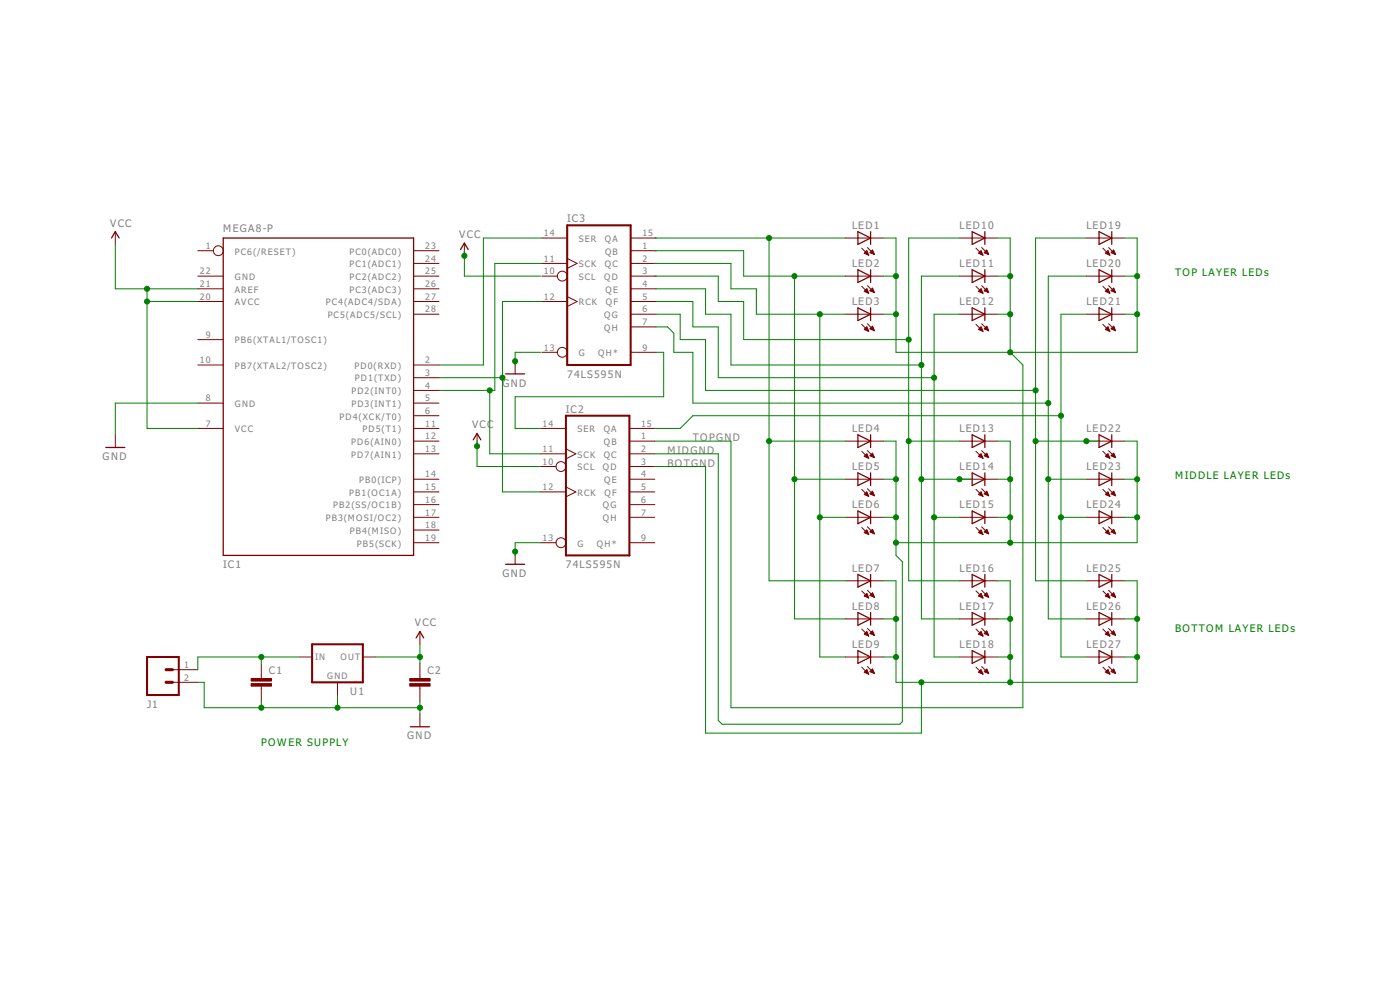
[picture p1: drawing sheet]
<svg xmlns="http://www.w3.org/2000/svg" width="420mm" height="297mm" viewBox="0 0 420 297" stroke-linecap="round" stroke-linejoin="round" font-family="sans-serif">
<g fill="none" stroke="#800000" stroke-width=".38">
<path d="M33.5 71.4l1.1-1.9 1.2 1.9M67 71.4h57.1v95.2h-57.1zM138.2 74.8l1.2-1.9 1.1 1.9M257.5 69.5l3.8 1.9-3.8 1.9zM261.3 69.5v3.8M291.8 69.5l3.8 1.9-3.8 1.9zM295.6 69.5v3.8M329.8 69.5l3.9 1.9-3.9 1.9zM333.7 69.5v3.8M257.5 80.9l3.8 1.9-3.8 2zM257.5 92.4l3.8 1.9-3.8 1.9zM261.3 80.9v3.9"/>
<path d="M261.3 92.4v3.8M291.8 80.9l3.8 1.9-3.8 2zM291.8 92.4l3.8 1.9-3.8 1.9zM295.6 80.9v3.9M295.6 92.4v3.8M329.8 80.9l3.9 1.9-3.9 2zM329.8 92.4l3.9 1.9-3.9 1.9zM333.7 80.9v3.9M333.7 92.4v3.8M151.7 112.2h5.8M31.7 134.3h5.8M142 132l1.2-1.9 1.1 1.9"/>
<path d="M257.5 130.5l3.8 1.9-3.8 1.9zM261.3 130.5v3.8M291.8 130.5l3.8 1.9-3.8 1.9zM295.6 130.5v3.8M329.8 130.5l3.9 1.9-3.9 1.9zM333.7 130.5v3.8M257.5 141.9l3.8 1.9-3.8 1.9zM257.5 153.3l3.8 1.9-3.8 1.9zM261.3 141.9v3.8M261.3 153.3v3.8M291.8 141.9l3.8 1.9-3.8 1.9zM291.8 153.3l3.8 1.9-3.8 1.9z"/>
<path d="M295.6 141.9v3.8M295.6 153.3v3.8M329.8 141.9l3.9 1.9-3.9 1.9zM329.8 153.3l3.9 1.9-3.9 1.9zM333.7 141.9v3.8M333.7 153.3v3.8M151.7 169.3h5.8M257.5 172.4l3.8 1.9-3.8 1.9zM261.3 172.4v3.8M291.8 172.4l3.8 1.9-3.8 1.9zM295.6 172.4v3.8M329.8 172.4l3.9 1.9-3.9 1.9z"/>
<path d="M333.7 172.4v3.8M124.9 191.4l1.1-1.9 1.2 1.9M257.5 183.8l3.8 1.9-3.8 1.9zM257.5 195.2l3.8 1.9-3.8 1.9zM261.3 183.8v3.8M261.3 195.2v3.8M291.8 183.8l3.8 1.9-3.8 1.9zM291.8 195.2l3.8 1.9-3.8 1.9zM295.6 183.8v3.8M295.6 195.2v3.8M329.8 183.8l3.9 1.9-3.9 1.9zM329.8 195.2l3.9 1.9-3.9 1.9z"/>
<path d="M333.7 183.8v3.8M333.7 195.2v3.8M123.2 218.1h5.7"/>
</g>
<g fill="none" stroke="#800000" stroke-width=".3">
<path d="M34.6 69.5v3.8M59.4 75.2h4.6M124.1 79h7.6M124.1 75.2h7.6M139.4 72.9v3.9M162.6 79h7.6M162.6 71.4h7.6M170.2 77.6l3 1.4-3 1.5M189.3 79h7.6M189.3 75.2h7.6M189.3 71.4h7.6M253.7 71.4h11.4"/>
<path d="M258.6 74.5l2.1 2.1M259.5 76.1h1M259.5 75.9h.9M259.7 75.6h.6M259.9 75.5h.3M260 76.2h.6M260.1 75.3h.1M260.1 75.2l-.7 .8 1.3 .6M260.1 75.2l.6 1.4M260.3 74.3l2.1 2.1M260.4 76.4h.2M261.2 75.9h1"/>
<path d="M261.2 75.6h.9M261.4 75.5h.6M261.6 75.3h.3M261.7 76.1h.6M261.8 75.1h.1M261.9 75l-.8 .8 1.3 .6M261.9 75l.5 1.4M262.1 76.2h.3M288 71.4h11.4M292.9 74.5l2.1 2.1M293.8 76.1h1M293.8 75.9h.9"/>
<path d="M294 75.6h.6M294.2 75.5h.3M294.3 76.2h.6M294.4 75.3h.1M294.4 75.2l-.7 .8 1.3 .6M294.4 75.2l.6 1.4M294.6 74.3l2.1 2.1M294.7 76.4h.2M295.5 75.9h1M295.5 75.6h.9M295.7 75.5h.6M295.9 75.3h.3"/>
<path d="M296 76.1h.6M296.1 75.1h.1M296.1 75l-.7 .8 1.3 .6M296.1 75l.6 1.4M296.4 76.2h.3M326 71.4h11.5M331 74.5l2.1 2.1M331.9 76.1h1M331.9 75.9h.9M332.1 75.6h.6M332.3 75.5h.3M332.3 76.2h.7"/>
<path d="M332.5 75.3h.1M332.5 75.2l-.8 .8 1.4 .6M332.5 75.2l.6 1.4M332.7 74.3l2.1 2.1M332.8 76.4h.2M333.6 75.9h1M333.6 75.6h.9M333.8 75.5h.6M334 75.3h.3M334.1 76.1h.6M334.2 75.1h.1M334.2 75l-.7 .8 1.3 .6"/>
<path d="M334.2 75l.6 1.4M334.5 76.2h.3M59.4 82.8h7.6M59.4 86.7h7.6M59.4 90.5h7.6M124.1 82.8h7.6M124.1 86.7h7.6M124.1 90.5h7.6M124.1 94.3h7.6M162.6 82.8h4.7M162.6 90.5h7.6M170.2 89l3 1.5-3 1.4"/>
<path d="M189.3 82.8h7.6M189.3 86.7h7.6M189.3 90.5h7.6M189.3 94.3h7.6M189.3 98.1h7.6M253.7 82.8h11.4M253.7 94.3h11.4M258.6 85.9l2.1 2.1M258.6 97.3l2.1 2.1M259.4 98.9h1.1M259.5 87.5h1M259.5 87.3h.9"/>
<path d="M259.5 98.7h.9M259.7 87.1h.6M259.7 98.5h.6M259.9 86.9h.3M259.9 99.1h.7M259.9 87.7h.7M259.9 98.3h.3M260.1 86.7h.1M260.1 98.1h.1M260.1 86.7l-.7 .7 1.3 .6M260.1 86.7l.6 1.3M260.1 98.1l-.7 .7 1.3 .6"/>
<path d="M260.1 98.1l.6 1.3M260.3 85.7l2.1 2.1M260.3 97.1l2.1 2.1M260.4 99.3h.2M260.4 87.9h.2M261.1 87.2l.8-.7 .5 1.3zM261.2 98.7h1M261.2 87.3h1M261.2 87.1h.9M261.3 98.5h.8M261.4 86.9h.6M261.5 98.3h.5"/>
<path d="M261.6 98.9h.7M261.6 86.7h.3M261.6 98.1h.3M261.6 87.5h.7M261.8 86.5h.1M261.9 97.9l-.8 .8 1.3 .5M261.9 97.9l.5 1.3M261.9 97.9h.1M262.1 99.1h.3M262.1 87.7h.3M288 82.8h11.4M288 94.3h11.4"/>
<path d="M292.9 85.9l2.1 2.1M292.9 97.3l2.1 2.1M293.7 98.9h1.1M293.8 87.5h1M293.8 87.3h.9M293.8 98.7h.9M294 87.1h.6M294 98.5h.6M294.2 86.9h.3M294.2 99.1h.7M294.2 87.7h.7M294.2 98.3h.3"/>
<path d="M294.4 86.7h.1M294.4 98.1h.1M294.4 86.7l-.7 .7 1.3 .6M294.4 86.7l.6 1.3M294.4 98.1l-.7 .7 1.3 .6M294.4 98.1l.6 1.3M294.6 85.7l2.1 2.1M294.6 97.1l2.1 2.1M294.7 99.3h.2M294.7 87.9h.2M295.4 87.2l.7-.7 .6 1.3zM295.4 98.7l1.3 .5"/>
<path d="M295.4 98.7h1.1M295.5 87.3h1M295.5 87.1h.9M295.6 98.5h.8M295.7 86.9h.6M295.7 98.3h.6M295.9 98.9h.6M295.9 86.7h.3M295.9 98.1h.3M295.9 87.5h.7M296.1 86.5h.1M296.1 97.9h.1"/>
<path d="M296.1 97.9l-.7 .8M296.1 97.9l.6 1.3M296.4 99.1h.2M296.4 87.7h.3M326 82.8h11.5M326 94.3h11.5M331 85.9l2.1 2.1M331 97.3l2.1 2.1M331.8 98.9h1M331.9 87.5h1M331.9 87.3h.9M331.9 98.7h.9"/>
<path d="M332.1 87.1h.6M332.1 98.5h.6M332.3 86.9h.3M332.3 99.1h.6M332.3 87.7h.7M332.3 98.3h.3M332.5 86.7h.1M332.5 98.1h.1M332.5 86.7l-.8 .7 1.4 .6M332.5 86.7l.6 1.3M332.5 98.1l-.8 .7 1.4 .6M332.5 98.1l.6 1.3"/>
<path d="M332.7 85.7l2.1 2.1M332.7 97.1l2.1 2.1M332.7 99.3h.3M332.8 87.9h.2M333.5 98.7h1.1M333.6 87.3h1M333.6 87.1h.9M333.6 98.5h.9M333.8 86.9h.6M333.8 98.3h.6M334 98.9h.6M334 86.7h.3"/>
<path d="M334 87.5h.7M334 98.1h.3M334.2 86.5h.1M334.2 97.9h.1M334.2 86.5l.6 1.3-1.3-.6zM334.2 97.9l-.7 .8 1.3 .5M334.2 97.9l.6 1.3M334.5 99.1h.2M334.5 87.7h.3M59.4 109.5h7.6M59.4 101.9h7.6M124.1 109.5h7.6"/>
<path d="M124.1 117.1h7.6M124.1 113.3h7.6M154.6 108.4v3.8M162.6 105.7h4.7M189.3 105.7h7.6M34.6 130.5v3.8M59.4 120.9h7.6M59.4 128.5h7.6M124.1 120.9h7.6M124.1 128.5h7.6M124.1 136.2h7.6M124.1 132.4h7.6"/>
<path d="M124.1 124.7h7.6M143.2 130.1v3.8M162.2 128.5h7.6M162.2 136.2h7.6M162.2 140h4.7M169.8 134.7l3 1.5-3 1.5M188.9 128.5h7.6M188.9 136.2h7.6M188.9 132.4h7.6M188.9 140h7.6M253.7 132.4h11.4M258.6 135.4l2.1 2.1"/>
<path d="M259.4 136.9l.7-.7 .6 1.3zM259.4 136.9h1M259.7 137.1h.8M259.7 136.7h.6M259.8 136.5h.5M260 136.3h.2M260.1 137.2h.5M260.3 135.2l2.1 2.1M260.6 137.5h.1M261.1 136.7l.8-.7 .5 1.3zM261.2 136.7h.9M261.3 136.9h.9"/>
<path d="M261.4 136.5h.6M261.6 136.3h.4M261.7 136.1h.2M261.8 137.1h.5M262.3 137.2h.1M288 132.4h11.4M292.9 135.4l2.1 2.1M293.7 136.9l.7-.7 .6 1.3zM293.7 136.9h1M293.9 136.7h.7M293.9 137.1h.9M294.1 136.5h.4"/>
<path d="M294.3 136.3h.1M294.4 137.2h.5M294.6 135.2l2.1 2.1M294.9 137.5h.1M295.4 136.7l.7-.7 .6 1.3zM295.4 136.7h1M295.6 136.9h.9M295.7 136.5h.6M295.8 136.3h.4M296 136.1h.2M296.1 137.1h.5M296.6 137.2h.1"/>
<path d="M326 132.4h11.5M331 135.4l2.1 2.1M331.7 136.9l.8-.7 .6 1.3zM331.8 136.9h1M332 136.7h.7M332 137.1h.9M332.2 136.5h.4M332.4 136.3h.1M332.5 137.2h.5M332.7 135.2l2.1 2.1M333 137.5h.1M333.5 136.7l.7-.7 .6 1.3z"/>
<path d="M333.5 136.7h1M333.7 136.9h.9M333.8 136.5h.6M333.9 136.3h.4M334.1 136.1h.2M334.2 137.1h.5M334.6 137.2h.2M124.1 159h7.6M124.1 155.2h7.6M124.1 151.4h7.6M124.1 147.6h7.6M124.1 143.8h7.6"/>
<path d="M162.2 147.6h7.6M169.8 146.1l3 1.5-3 1.5M188.9 155.2h7.6M188.9 151.4h7.6M188.9 147.6h7.6M188.9 143.8h7.6M253.7 155.2h11.4M253.7 143.8h11.4M258.6 146.8l2.1 2.1M258.6 158.3l2.1 2.1M259.4 148.4l.7-.8 .6 1.3zM259.5 148.3h.9"/>
<path d="M259.5 159.7h.9M259.6 159.9h.9M259.6 148.5h.9M259.7 148.1h.6M259.7 159.5h.6M259.8 147.9h.4M259.9 159.3h.3M260.1 159.1h.1M260.1 147.7h.1M260.1 148.7h.5M260.1 159l-.7 .8 1.3 .6M260.1 159l.6 1.4"/>
<path d="M260.3 146.6l2.1 2.1M260.3 158.1l2.1 2.1M260.5 148.9h.2M261.1 159.6l.8-.8 .5 1.4zM261.1 148.2l.8-.8 .5 1.3zM261.2 148.1h.9M261.2 159.5h.9M261.3 159.7h.9M261.3 148.3h.9M261.4 147.9h.6M261.4 159.3h.6M261.6 159.1h.4"/>
<path d="M261.6 147.7h.4M261.7 159.9h.6M261.8 147.5h.1M261.8 148.5h.5M261.8 158.9h.1M262.2 148.7h.2M288 155.2h11.4M288 143.8h11.4M292.9 146.8l2.1 2.1M292.9 158.3l2.1 2.1M293.7 148.4l.7-.8 .6 1.3zM293.8 148.3h.9"/>
<path d="M293.8 159.7h.9M293.9 159.9h.9M293.9 148.5h.9M293.9 148.1h.7M294 159.5h.6M294.1 147.9h.4M294.2 159.3h.3M294.3 159.1h.1M294.3 147.7h.1M294.4 148.7h.5M294.4 159l.6 1.4-1.3-.6zM294.6 146.6l2.1 2.1"/>
<path d="M294.6 158.1l2.1 2.1M294.8 148.9h.2M295.4 148.2l.7-.8 .6 1.3zM295.4 159.6l.7-.8 .6 1.4zM295.5 148.1h.9M295.5 159.5h.9M295.6 159.7h.9M295.6 148.3h.9M295.7 147.9h.6M295.7 159.3h.6M295.9 159.1h.3M295.9 147.7h.3"/>
<path d="M296 159.9h.6M296.1 148.5h.5M296.1 147.5h.1M296.1 158.9h.1M296.5 148.7h.2M326 155.2h11.5M326 143.8h11.5M331 146.8l2.1 2.1M331 158.3l2.1 2.1M331.7 148.4l.8-.8 .6 1.3zM331.9 148.3h.9M331.9 159.7h.9"/>
<path d="M332 159.9h.9M332 148.5h.9M332 148.1h.7M332 159.5h.7M332.2 147.9h.4M332.3 159.3h.3M332.4 147.7h.1M332.4 159.1h.1M332.5 148.7h.5M332.5 159l-.8 .8 1.4 .6M332.5 159l.6 1.4M332.7 146.6l2.1 2.1"/>
<path d="M332.7 158.1l2.1 2.1M332.9 148.9h.2M333.5 148.2l.7-.8 .6 1.3zM333.5 159.6l.7-.8 .6 1.4zM333.6 148.1h.9M333.6 159.5h.9M333.7 159.7h.9M333.7 148.3h.9M333.8 147.9h.6M333.8 159.3h.6M333.9 147.7h.4M334 159.1h.3"/>
<path d="M334.1 159.9h.6M334.2 148.5h.5M334.2 147.5h.1M334.2 158.9h.1M334.6 148.7h.2M124.1 162.8h7.6M154.6 165.5v3.8M162.2 162.8h4.7M188.9 162.8h7.6M253.7 174.3h11.4M258.6 177.3l2.1 2.1M259.4 178.8h1"/>
<path d="M259.6 178.6h.7M259.7 179h.8M259.8 178.4h.5M260 178.2h.2M260.1 160.1h.5M260.1 178.1l.6 1.3-1.3-.6zM260.2 179.2h.4M260.3 177.1l2.1 2.1M260.5 160.3h.2M260.6 179.4h.1M261.1 178.6l.8-.7 .5 1.3zM261.2 178.6h.9"/>
<path d="M261.3 178.4h.8M261.4 178.8h.8M261.5 178.2h.5M261.7 178h.2M261.9 179h.4M262.2 160.1h.2M262.3 179.2h.1M288 174.3h11.4M292.9 177.3l2.1 2.1M293.7 178.8h1M293.9 178.6h.7M294 179h.8"/>
<path d="M294.1 178.4h.5M294.3 178.2h.2M294.3 160.1h.6M294.4 178.1l.6 1.3-1.3-.6zM294.4 179.2h.5M294.6 177.1l2.1 2.1M294.8 160.3h.2M294.9 179.4h.1M295.4 178.6l.7-.7 .6 1.3zM295.4 178.6h1M295.6 178.4h.8M295.7 178.8h.8"/>
<path d="M295.8 178.2h.5M296 178h.2M296.1 179h.5M296.5 160.1h.2M296.6 179.2h.1M326 174.3h11.5M331 177.3l2.1 2.1M331.7 178.8l.8-.7 .6 1.3zM331.8 178.8h1M332 178.6h.7M332.1 179h.8M332.2 178.4h.5"/>
<path d="M332.4 178.2h.2M332.4 160.1h.6M332.5 179.2h.5M332.7 177.1l2.1 2.1M332.9 160.3h.2M333 179.4h.1M333.5 178.6l.7-.7 .6 1.3zM333.5 178.6h1M333.7 178.4h.7M333.8 178.8h.8M333.9 178.2h.4M334.1 178h.2"/>
<path d="M334.2 179h.5M334.6 160.1h.2M334.7 179.2h.1M78.4 199v4.6M89.9 197.1h3.8M108.9 197.1h3.8M126 189.5v3.8M126 199v4.6M253.7 197.1h11.4M253.7 185.7h11.4M258.6 188.7l2.1 2.1M259.4 190.2h1"/>
<path d="M259.6 190h.7M259.7 190.4h.8M259.8 189.8h.5M260 189.6h.2M260.1 190.6h.5M260.1 189.5l.6 1.3-1.3-.5zM260.3 188.6l2.1 2M260.3 200l2.1 2.1M260.6 190.8h.1M261.1 190.1l.8-.8 .5 1.3zM261.2 190h.9M261.4 190.2h.8"/>
<path d="M261.4 189.8h.7M261.6 189.6h.4M261.7 189.4h.2M261.8 190.4h.5M262.3 190.6h.1M288 197.1h11.4M288 185.7h11.4M292.9 188.7l2.1 2.1M293.7 190.2h1M293.9 190h.7M293.9 190.4h.9M294.1 189.8h.5"/>
<path d="M294.3 189.6h.2M294.4 190.6h.5M294.4 189.5l.6 1.3-1.3-.5zM294.6 188.6l2.1 2M294.6 200l2.1 2.1M294.9 190.8h.1M295.4 190.1l.7-.8 .6 1.3zM295.4 190h1M295.6 189.8h.7M295.7 190.2h.8M295.8 189.6h.4M296 189.4h.2"/>
<path d="M296.1 190.4h.5M296.6 190.6h.1M326 197.1h11.5M326 185.7h11.5M331 188.7l2.1 2.1M331.7 190.3l.8-.8 .6 1.3zM331.8 190.2h1M332 190h.7M332 190.4h.9M332.2 189.8h.4M332.4 189.6h.1M332.5 190.6h.5"/>
<path d="M332.7 188.6l2.1 2M332.7 200l2.1 2.1M333 190.8h.1M333.5 190.1l.7-.8 .6 1.3zM333.5 190h1M333.7 189.8h.7M333.8 190.2h.8M333.9 189.6h.4M334.1 189.4h.2M334.2 190.4h.5M334.7 190.6h.1M51.8 200.9h7.6"/>
<path d="M51.8 204.7h7.6M78.4 205.9v4.5M101.3 204.7v3.8M126 205.9v4.5M126 214.2v3.9M258.6 200.2l2.1 2.1M259.5 201.6h.9M259.6 201.8h.9M259.7 201.4h.6M259.8 201.2h.4M260.1 201h.1M260.1 202h.5"/>
<path d="M260.1 200.9l.6 1.4-1.3-.6zM260.6 202.2h.1M261.2 201.4h.9M261.3 201.6h.9M261.4 201.2h.6M261.6 201h.4M261.8 200.8h.1M261.8 201.8h.5M261.9 200.7l-.8 .8 1.3 .6M261.9 200.7l.5 1.4M262.3 202h.1M292.9 200.2l2.1 2.1"/>
<path d="M293.7 201.6h1M293.9 201.8h.9M293.9 201.4h.7M294.1 201.2h.4M294.3 201h.1M294.4 202h.5M294.4 200.9l.6 1.4-1.3-.6zM294.8 202.2h.2M295.5 201.4h.9M295.6 201.6h.9M295.7 201.2h.6M295.8 201h.4"/>
<path d="M296.1 200.8h.1M296.1 201.8h.5M296.1 200.7l-.7 .8 1.3 .6M296.1 200.7l.6 1.4M296.5 202h.2M331 200.2l2.1 2.1M331.7 201.7l.8-.8 .6 1.4zM331.8 201.6h1M332 201.8h.9M332 201.4h.7M332.2 201.2h.4M332.4 201h.1"/>
<path d="M332.5 202h.5M332.9 202.2h.2M333.6 201.4h.9M333.7 201.6h.9M333.8 201.2h.6M333.9 201h.4M334.1 200.8h.2M334.2 201.8h.5M334.2 200.7l-.7 .8 1.3 .6M334.2 200.7l.6 1.4M334.6 202h.2"/>
<circle cx="65.5" cy="75.2" r="1.48"/>
<circle cx="168.7" cy="82.8" r="1.48"/>
<circle cx="168.7" cy="105.7" r="1.48"/>
<circle cx="168.4" cy="140" r="1.48"/>
<circle cx="168.4" cy="162.8" r="1.48"/>
</g>
<path d="M170.2 67.6h19.1v41.9h-19.1zM169.8 124.7h19.1v41.9h-19.1zM44.1 197.1h9.6v11.4h-9.6zM93.7 193.3h15.2v11.4h-15.2z" fill="none" stroke="#800000" stroke-width=".61"/>
<path d="M49.8 204.7h2M49.8 200.9h2" fill="none" stroke="#800000" stroke-width=".93"/>
<g fill="#800000" stroke="#800000" stroke-width=".3">
<path d="M123 205.1h6.1v.8h-6.1z"/>
<path d="M123 203.6h6.1v.7h-6.1z"/>
<path d="M75.4 205.1h6.1v.8h-6.1z"/>
<path d="M75.4 203.6h6.1v.7h-6.1z"/>
</g>
<g fill="none" stroke="#008000" stroke-width=".3">
<path d="M34.6 73.3v13.4h24.8M139.4 75.2v7.6h22.8M162.6 71.4h-17.5v38.1h-13.4M162.6 79h-14.1v38.1h-16.8M196.5 79h22.9v7.7h7.6v7.6h26.7M196.5 75.2h26.7v7.6h30.5M196.5 71.4h57.2M230.8 71.4v102.9h22.9M265.1 71.4h3.8v34.3h72.4v-34.3h-3.8M288 71.4h-15.3v102.9h15.3M299.4 71.4h3.8v34.3l3.8 3.8v102.8h-87.6v-79.9h-22.9M326 71.4h-15.2v102.9h15.2"/>
<path d="M44.1 86.7v41.8h15.3M44.1 90.5h15.3M162.6 90.5h-11.8v57.1h11.4M196.5 82.8h19.1v7.7h7.6v11.4h49.5M196.9 86.7h14.9v7.6h7.6v15.2h57.1M196.9 90.5h11v7.6h7.7v15.2h64.7M196.9 98.1h3.4l1.9 1.9v5.7h5.7v15.2h106.7M196.9 94.3h7.2v7.6h7.7v15.2h99M238.4 82.8v102.9h15.3M246 94.3v102.8h7.7M265.1 82.8h3.8M265.1 94.3h3.8"/>
<path d="M288 94.3h-7.7v102.8h7.7M288 82.8h-11.5v102.9h11.5M299.4 82.8h3.8M299.4 94.3h3.8M326 94.3h-7.6v102.8h7.6M326 82.8h-11.4v102.9h11.4M337.5 82.8h3.8M337.5 94.3h3.8M131.7 113.3h19.1M147 117.1v19.1h15.2M162.2 105.7h-7.6v3.8M196.9 105.7h2.3v13.3h-44.6v9.5h7.6"/>
<path d="M59.4 120.9h-24.8v9.6M143.2 132.4v7.6h19M196.5 140h15.3v80h64.7v-15.3M230.8 132.4h22.9M265.1 132.4h3.8v34.2l1.9 2v47.9l-.8 .8h-53.3l-1.1-1.1v-80h-19.1M272.7 132.4h15.3M299.4 132.4h3.8v30.4M310.8 132.4h19M318.4 124.7h-110.5l-3.8 3.8h-7.6M337.5 132.4h3.8v30.4h-72.4M238.4 143.8h15.3M246 155.2h7.7"/>
<path d="M265.1 143.8h3.8M265.1 155.2h3.8M276.5 143.8h15.3M280.3 155.2h7.7M299.4 143.8h3.8M299.4 155.2h3.8M314.6 143.8h11.4M318.4 155.2h7.6M337.5 143.8h3.8M337.5 155.2h3.8M162.2 162.8h-7.6v3.8M265.1 174.3h3.8v30.4h72.4v-30.4h-3.8"/>
<path d="M299.4 174.3h3.8v30.4M78.4 197.1v1.9M89.9 197.1h-30.5v3.8M112.7 197.1h13.3M126 193.3v5.7M265.1 197.1h3.8M265.1 185.7h3.8M299.4 197.1h3.8M299.4 185.7h3.8M337.5 197.1h3.8M337.5 185.7h3.8M59.4 204.7h1.9v7.6h64.7"/>
<path d="M78.4 210.4v1.9M101.3 208.5v3.8M126 210.4v3.8"/>
</g>
<g fill="#008000" stroke="#008000" stroke-width=".3">
<circle cx="78.4" cy="197.1" r=".76"/>
<circle cx="126" cy="197.1" r=".76"/>
<circle cx="44.1" cy="86.7" r=".76"/>
<circle cx="44.1" cy="90.5" r=".76"/>
<circle cx="139.4" cy="76.8" r=".76"/>
<circle cx="143.2" cy="133.9" r=".76"/>
<circle cx="101.3" cy="212.3" r=".76"/>
<circle cx="78.4" cy="212.3" r=".76"/>
<circle cx="126" cy="212.3" r=".76"/>
<circle cx="154.6" cy="165.5" r=".76"/>
<circle cx="154.6" cy="108.4" r=".76"/>
<circle cx="150.8" cy="113.3" r=".76"/>
<circle cx="147" cy="117.1" r=".76"/>
<circle cx="341.3" cy="82.8" r=".76"/>
<circle cx="341.3" cy="94.3" r=".76"/>
<circle cx="303.2" cy="82.8" r=".76"/>
<circle cx="303.2" cy="94.3" r=".76"/>
<circle cx="303.2" cy="105.7" r=".76"/>
<circle cx="268.9" cy="94.3" r=".76"/>
<circle cx="268.9" cy="82.8" r=".76"/>
<circle cx="268.9" cy="143.8" r=".76"/>
<circle cx="268.9" cy="155.2" r=".76"/>
<circle cx="303.2" cy="143.8" r=".76"/>
<circle cx="303.2" cy="155.2" r=".76"/>
<circle cx="341.3" cy="143.8" r=".76"/>
<circle cx="341.3" cy="155.2" r=".76"/>
<circle cx="303.2" cy="162.8" r=".76"/>
<circle cx="268.9" cy="162.8" r=".76"/>
<circle cx="268.9" cy="185.7" r=".76"/>
<circle cx="268.9" cy="197.1" r=".76"/>
<circle cx="341.3" cy="185.7" r=".76"/>
<circle cx="341.3" cy="197.1" r=".76"/>
<circle cx="303.2" cy="185.7" r=".76"/>
<circle cx="303.2" cy="197.1" r=".76"/>
<circle cx="303.2" cy="204.7" r=".76"/>
<circle cx="276.5" cy="204.7" r=".76"/>
<circle cx="230.8" cy="132.4" r=".76"/>
<circle cx="230.8" cy="71.4" r=".76"/>
<circle cx="238.4" cy="143.8" r=".76"/>
<circle cx="238.4" cy="82.8" r=".76"/>
<circle cx="246" cy="155.2" r=".76"/>
<circle cx="246" cy="94.3" r=".76"/>
<circle cx="272.7" cy="132.4" r=".76"/>
<circle cx="272.7" cy="101.9" r=".76"/>
<circle cx="276.5" cy="143.8" r=".76"/>
<circle cx="276.5" cy="109.5" r=".76"/>
<circle cx="288" cy="143.8" r=".76"/>
<circle cx="280.3" cy="113.3" r=".76"/>
<circle cx="280.3" cy="155.2" r=".76"/>
<circle cx="310.8" cy="132.4" r=".76"/>
<circle cx="326" cy="132.4" r=".76"/>
<circle cx="310.8" cy="117.1" r=".76"/>
<circle cx="314.6" cy="143.8" r=".76"/>
<circle cx="314.6" cy="120.9" r=".76"/>
<circle cx="318.4" cy="155.2" r=".76"/>
<circle cx="318.4" cy="124.7" r=".76"/>
</g>
<g font-size="3.8" fill="#808080">
<text x="33.1" y="68">VCC</text>
<text x="67" y="69.5">MEGA8-P</text>
<text x="137.8" y="71.4">VCC</text>
<text x="170.2" y="66.7">IC3</text>
<text x="255.7" y="68.8">LED1</text>
<text x="287.9" y="68.8">LED10</text>
<text x="326" y="68.8">LED19</text>
<text x="255.7" y="80.2">LED2</text>
<text x="287.9" y="80.2">LED11</text>
<text x="326" y="80.2">LED20</text>
<text x="255.7" y="91.6">LED3</text>
<text x="287.9" y="91.6">LED12</text>
<text x="326" y="91.6">LED21</text>
<text x="170.2" y="113.3">74LS595N</text>
<text x="150.8" y="116">GND</text>
<text x="169.8" y="123.8">IC2</text>
<text x="141.7" y="128.6">VCC</text>
<text x="255.7" y="129.7">LED4</text>
<text x="287.9" y="129.7">LED13</text>
<text x="326" y="129.7">LED22</text>
<text x="200.3" y="136.2">MIDGND</text>
<text x="207.9" y="132.4">TOPGN</text>
<text x="219.9" y="132.4">D</text>
<text x="30.8" y="138.1">GND</text>
<text x="200.3" y="140">BOTGN</text>
<text x="212.5" y="140">D</text>
<text x="255.7" y="141.1">LED5</text>
<text x="287.9" y="141.1">LED14</text>
<text x="326" y="141.1">LED23</text>
<text x="255.7" y="152.6">LED6</text>
<text x="287.9" y="152.6">LED15</text>
<text x="326" y="152.6">LED24</text>
<text x="67" y="170.5">IC1</text>
<text x="150.8" y="173.1">GND</text>
<text x="169.8" y="170.5">74LS595N</text>
<text x="255.7" y="171.6">LED7</text>
<text x="287.9" y="171.6">LED16</text>
<text x="326" y="171.6">LED25</text>
<text x="255.7" y="183">LED8</text>
<text x="287.9" y="183">LED17</text>
<text x="326" y="183">LED26</text>
<text x="124.5" y="188">VCC</text>
<text x="255.7" y="194.5">LED9</text>
<text x="287.9" y="194.5">LED18</text>
<text x="326" y="194.5">LED27</text>
<text x="80.7" y="202.3">C1</text>
<text x="128.3" y="202.3">C2</text>
<text x="105.1" y="208.5">U1</text>
<text x="44.1" y="212.4">J1</text>
<text x="122.2" y="221.9">GND</text>
</g>
<g font-size="3.8" fill="#008000">
<text x="352.7" y="82.8">TOP LAYER LEDs</text>
<text x="352.7" y="143.8">MIDDLE LAYER LEDs</text>
<text x="352.7" y="189.5">BOTTOM LAYER LEDs</text>
<text x="78.4" y="223.8">POWER SUPPLY</text>
</g>
<g font-size="3.2" fill="#808080">
<text x="163.2" y="70.9">14</text>
<text x="192.8" y="70.9">15</text>
<text x="61.7" y="74.7">1</text>
<text x="70.5" y="76.4">PC6(/RESET)</text>
<text x="104.9" y="76.4">PC0(ADC0)</text>
<text x="127.6" y="74.7">23</text>
<text x="173.7" y="72.6">SER</text>
<text x="181.6" y="72.6">QA</text>
<text x="181.6" y="76.4">QB</text>
<text x="192.8" y="74.7">1</text>
<text x="60" y="82.3">22</text>
<text x="70.5" y="84">GND</text>
<text x="104.9" y="84">PC2(ADC2)</text>
<text x="104.9" y="80.2">PC1(ADC1)</text>
<text x="127.6" y="82.3">25</text>
<text x="127.6" y="78.5">24</text>
<text x="163.2" y="82.3">10</text>
<text x="163.2" y="78.5">11</text>
<text x="173.7" y="84">SCL</text>
<text x="173.7" y="80.2">SCK</text>
<text x="181.3" y="84">QD</text>
<text x="181.6" y="80.2">QC</text>
<text x="192.8" y="78.5">2</text>
<text x="192.8" y="82.3">3</text>
<text x="60" y="86.1">21</text>
<text x="60" y="89.9">20</text>
<text x="70.5" y="87.8">AREF</text>
<text x="104.9" y="87.8">PC3(ADC3)</text>
<text x="127.6" y="89.9">27</text>
<text x="127.6" y="86.1">26</text>
<text x="163.2" y="89.9">12</text>
<text x="181.7" y="87.8">QE</text>
<text x="192.8" y="86.1">4</text>
<text x="192.8" y="89.9">5</text>
<text x="70.5" y="91.6">AVCC</text>
<text x="97.8" y="91.6">PC4(ADC4/SDA)</text>
<text x="98.4" y="95.4">PC5(ADC5/SCL)</text>
<text x="127.6" y="93.7">28</text>
<text x="173.7" y="91.6">RCK</text>
<text x="181.3" y="95.4">QG</text>
<text x="181.8" y="91.6">QF</text>
<text x="192.8" y="93.7">6</text>
<text x="61.7" y="101.4">9</text>
<text x="181.3" y="99.2">QH</text>
<text x="192.8" y="97.5">7</text>
<text x="70.5" y="103">PB6(XTAL1/TOSC1)</text>
<text x="163.2" y="105.2">13</text>
<text x="173.7" y="106.8">G</text>
<text x="179.5" y="106.8">QH*</text>
<text x="192.8" y="105.2">9</text>
<text x="60" y="109">10</text>
<text x="70.5" y="110.7">PB7(XTAL2/TOSC2)</text>
<text x="106.4" y="110.7">PD0(RXD)</text>
<text x="127.6" y="112.8">3</text>
<text x="127.6" y="109">2</text>
<text x="105.5" y="118.3">PD2(INT0)</text>
<text x="106.5" y="114.5">PD1(TXD)</text>
<text x="127.6" y="116.6">4</text>
<text x="61.7" y="120.4">8</text>
<text x="70.5" y="122.1">GND</text>
<text x="101.9" y="125.9">PD4(XCK/T0)</text>
<text x="105.5" y="122.1">PD3(INT1)</text>
<text x="127.6" y="124.2">6</text>
<text x="127.6" y="120.4">5</text>
<text x="61.7" y="128">7</text>
<text x="70.5" y="129.7">VCC</text>
<text x="108.8" y="129.7">PD5(T1)</text>
<text x="127.6" y="131.8">12</text>
<text x="127.6" y="128">11</text>
<text x="162.8" y="128">14</text>
<text x="173.4" y="129.7">SER</text>
<text x="181.2" y="129.7">QA</text>
<text x="192.4" y="131.8">1</text>
<text x="192.4" y="128">15</text>
<text x="105.4" y="137.3">PD7(AIN1)</text>
<text x="105.4" y="133.5">PD6(AIN0)</text>
<text x="127.6" y="135.6">13</text>
<text x="162.8" y="135.6">11</text>
<text x="173.4" y="137.3">SCK</text>
<text x="181.2" y="137.3">QC</text>
<text x="181.2" y="133.5">QB</text>
<text x="192.4" y="135.6">2</text>
<text x="127.6" y="143.3">14</text>
<text x="162.8" y="139.4">10</text>
<text x="173.4" y="141.1">SCL</text>
<text x="180.9" y="141.1">QD</text>
<text x="192.4" y="139.4">3</text>
<text x="192.4" y="143.3">4</text>
<text x="104.8" y="148.7">PB1(OC1A)</text>
<text x="107.8" y="144.9">PB0(ICP)</text>
<text x="127.6" y="147.1">15</text>
<text x="162.8" y="147.1">12</text>
<text x="173.4" y="148.7">RCK</text>
<text x="181.3" y="144.9">QE</text>
<text x="181.4" y="148.7">QF</text>
<text x="192.4" y="147.1">5</text>
<text x="100" y="152.6">PB2(SS/OC1B)</text>
<text x="127.6" y="154.7">17</text>
<text x="127.6" y="150.9">16</text>
<text x="181" y="152.6">QG</text>
<text x="192.4" y="150.9">6</text>
<text x="192.4" y="154.7">7</text>
<text x="97.8" y="156.4">PB3(MOSI/OC2)</text>
<text x="105" y="160.2">PB4(MISO)</text>
<text x="127.6" y="158.5">18</text>
<text x="180.9" y="156.4">QH</text>
<text x="107.1" y="164">PB5(SCK)</text>
<text x="127.6" y="162.3">19</text>
<text x="162.8" y="162.3">13</text>
<text x="173.4" y="164">G</text>
<text x="179.2" y="164">QH*</text>
<text x="192.4" y="162.3">9</text>
<text x="55.3" y="200.4">1</text>
<text x="94.6" y="198.1">IN</text>
<text x="98.2" y="203.6">GND</text>
<text x="102.2" y="198.1">OUT</text>
<text x="55.3" y="204.2">2</text>
</g>
</svg>
